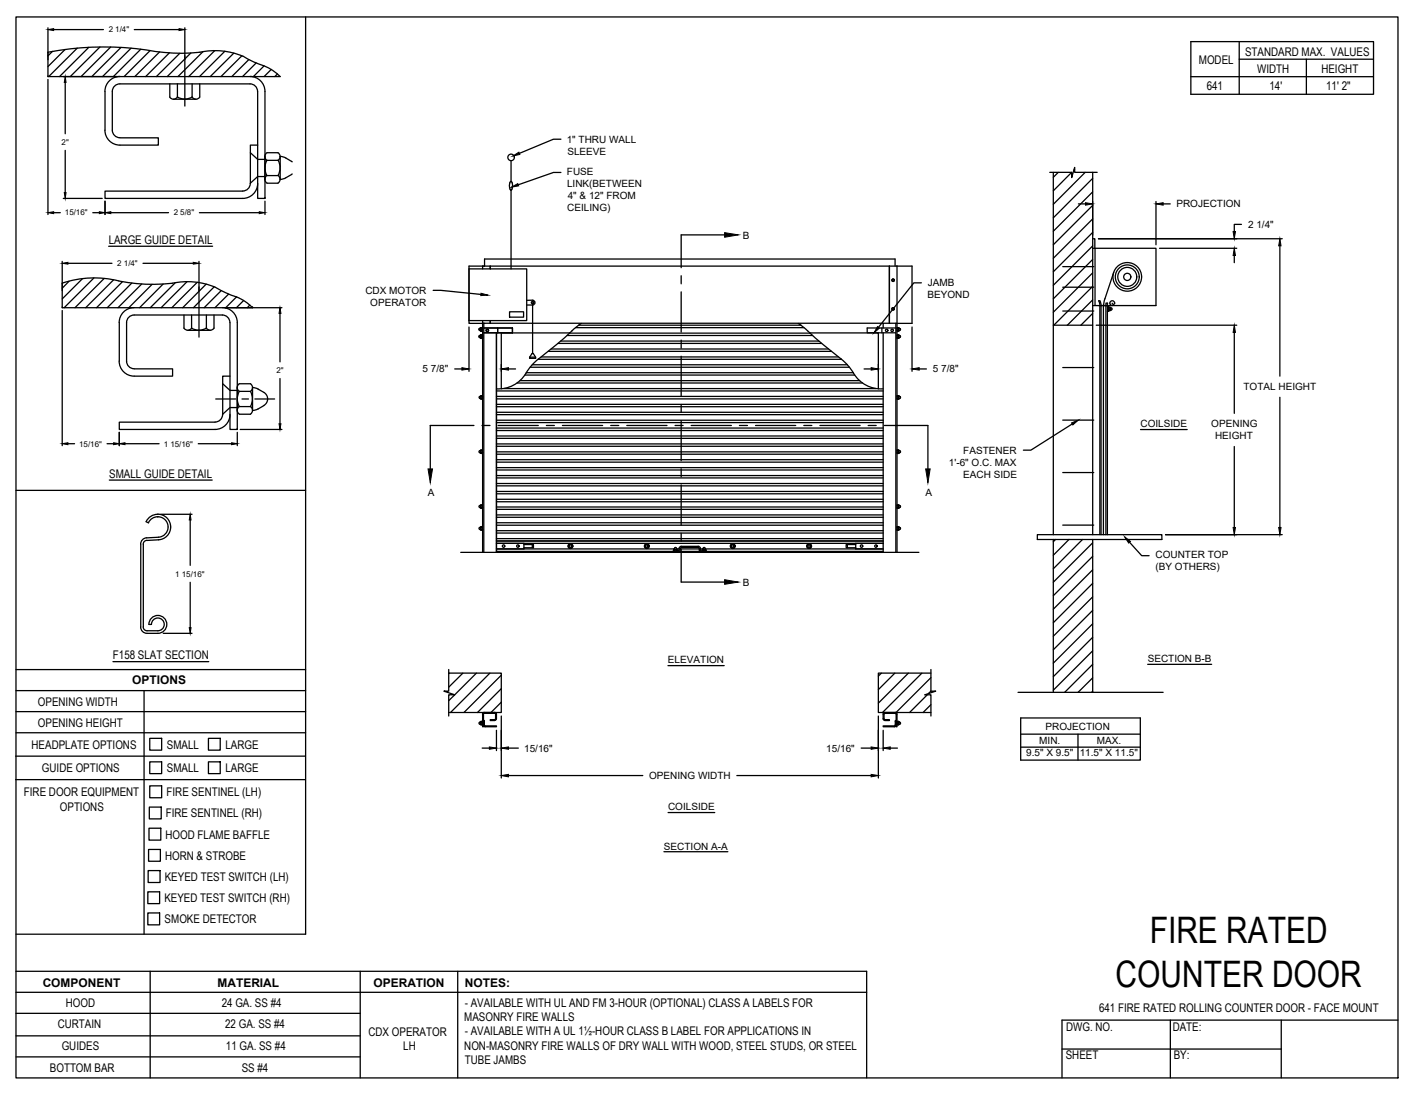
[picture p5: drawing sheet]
<svg xmlns="http://www.w3.org/2000/svg" width="279mm" height="216mm" viewBox="0 0 279 216" stroke-linecap="round" stroke-linejoin="round" font-family="sans-serif">
<!-- layer: ANNOTATIONS -->
<g fill="none" stroke="#000" stroke-width=".25">
<path d="M9.5 5.5v6.3M9.5 15.7v26.6M10.6 5.8h9.8M12.5 15.1h10.6M12.9 16.3v10.1M26.5 5.8h8.8M36.5 5.5v6.3M12.5 39.2h7.7M12.9 29.7v8.3M20.7 39.7v2.6M52.3 39.7v2.6M110.7 27.5h-1.5l-6.7 2.8"/>
<path d="M110.7 34h-1.5l-6.9 2.5M215.6 39.8v6.6M228.1 39.8v8.5M10.6 42h1.3M12.3 51.6v5.8M13.4 52h8.7M18.3 42h1.3M21.9 42h11.4M28.2 52h9.9M39.3 51.6v5.8M39.3 42h11.9M85.5 57.3h1.5l7.9 .8"/>
<path d="M181.8 55.8h-1.5l-7 8.8M212.8 40.2h1.4M216.7 47.1h36.3M228.8 49h15.2M229.5 40.2h1.4M243.5 50.4v1.4M245 44.3h-1.5v1.4M252.5 48.5v25.7M12.3 61.3v26.6M44.5 60.7h11.1M55.2 61.8v9.6M55.2 74.7v8.9"/>
<path d="M89.7 72.8h1.4M92.5 64.5v8.8M98.9 71.9v1.4M100.3 72.8h1.4M170.5 72.8h1.4M173.3 71.9v1.4M180 64.5v8.8M181.4 72.8h1.4M216.3 64.2h27.7M243.5 65.6v16M252.5 78.4v25.7M13.4 87.6h1.3"/>
<path d="M21.1 87.6h1.3M23.5 85.3v2.6M24.7 87.6h6.7M39.1 87.6h6.6M46.8 85.3v2.6M47.4 84.8h8.2M211.6 83.7l-8.2 5.1h-1.5M225 84.8h9.3M243.5 88.1v16M31.7 101.5h6.2M37.5 102.6v9M37.5 114.9v9"/>
<path d="M222.9 107l2.4 2.7h1.4M230 105.5h23M32.2 125h5.7M131.8 131.4h11.1M226.5 131.1h12.6M95.1 147.6h1.5M98 144.1v4M98.9 141.3v12.2M100.3 147.6h2M100.3 153.1h26.5M145.4 153.1h26.5M169.9 147.6h2"/>
<path d="M173.3 141.3v12.2M174.3 144.1v4M175.7 147.6h1.4M201.4 141.7h23.6v8.3h-23.6zM201.4 144.9h23.6M201.4 147.4h23.6M212.7 144.9v5.1M131 168.1h12.6M131.8 160.4h9.2"/>
</g>
<g fill="#000" stroke="#000" stroke-width=".2">
<path d="M9.5 5.8l1.1-.1v.3zM12.9 15.1l.1 1.2h-.3zM35.3 5.7l1.2 .1-1.2 .2zM12.7 38h.3l-.1 1.2zM100.9 36.9l1.3-.7 .1 .5zM101.2 30.8l1.2-.8 .2 .5zM9.5 42l1.1-.2v.4zM12.3 52l1.1-.2v.3zM19.6 41.8l1.1 .2-1.1 .2zM20.7 42l1.2-.2v.4zM38.1 51.8l1.2 .2-1.2 .1zM51.2 41.8l1.1 .2-1.1 .2z"/>
<path d="M94.9 57.9l1.4 .4h-1.4zM214.2 40l1.4 .2-1.4 .3zM228.1 40.2l1.4-.2v.5zM243.5 49l.3 1.4h-.5zM243.3 45.7h.5l-.3 1.4zM252.5 47.1l.3 1.4h-.5zM55.2 60.7l.2 1.1h-.3zM91.1 72.6l1.4 .2-1.4 .2zM98.9 72.8l1.4-.2v.4zM171.9 72.6l1.4 .2-1.4 .2zM173.1 64.5l.4 .2-1.1 1zM180 72.8l1.4-.2v.4z"/>
<path d="M243.5 64.2l.3 1.4h-.5zM12.3 87.6l1.1-.2v.4zM22.4 87.4l1.1 .2-1.1 .2zM23.5 87.6l1.2-.2v.4zM45.7 87.4l1.1 .2-1.1 .2zM55.1 83.6h.3l-.2 1.2zM211.4 83.5l1.4-.6-1.1 1zM37.5 101.5l.2 1.1h-.4zM221.9 106l1.2 .8-.4 .4zM243.3 104.1h.5l-.3 1.4zM252.3 104.1h.5l-.3 1.4zM37.3 123.9h.4l-.2 1.1z"/>
<path d="M96.6 147.4l1.4 .2-1.4 .3zM98.9 147.6l1.4-.2v.5zM98.9 153.1l1.4-.3v.5zM171.9 147.4l1.4 .2-1.4 .3zM171.9 152.8l1.4 .3-1.4 .2zM174.3 147.6l1.4-.2v.5z"/>
</g>
<!-- layer: CDX OPERATOR LH -->
<g fill="none" stroke="#000" stroke-width=".25">
<path d="M100.6 37.3a.23 .23 0 0 0 .2 .2 .23 .23 0 0 0 .3-.2M100.6 36l-.1 .7 .1 .6M100.8 35.8l-.2 .2M100.8 35.8l.3 .2M100.8 31.7v4.1M100.8 37.5v15.6M101 36l.1 .3M101.1 37l-.1 .3M101.1 36.3v.7M207.1 34h4.4v1.1l.5-2.1v1h4.5M207.8 34v71.5M208.8 34l-1 1"/>
<path d="M211.5 34l-3.7 3.7M212 33.4l-.1 .2M214.1 34l-6.3 6.3M215.6 34v71.5M215.6 35.2l-7.8 7.8M215.6 37.9l-7.8 7.7M92.5 53.1h11.4v10.2h-11.4zM95.2 52.5v.6M95.6 52.5v-1.4h81v1.4M96.7 52.5v.6M103.9 59.3l1.2-.1a.48 .48 0 0 1 .5 .5 .48 .48 0 0 1-.5 .5h-1.2M105.1 59.7v10.1"/>
<path d="M175.5 52.5v11.3M177 52.5v56.5M209.7 56.7h6.1M209.7 52.6h6.1M215.6 49h12.5v11.3h-12.5M215.6 47.1h.4v1.9M215.6 40.5l-7.8 7.8M215.6 43.2l-7.8 7.8M215.6 45.9l-7.8 7.7M215.6 48.5l-7.8 7.8M215.6 51.2l-7.8 7.8M215.6 53.8l-7.8 7.8"/>
<path d="M215.6 56.5l-7.7 7.7M215.6 59.2l-5 5M216.1 49v11.3M216.8 59.4l.2 .9v45.2M216.8 59.4h.2M217 59.4l.3 .9M218.2 59.8h.3v.5M218.3 59.8l-.1 45.7M219.5 59.8l.2 .3 .2-.1a.47 .47 0 0 0-.4-.6 .47 .47 0 0 0-.5 .4 .47 .47 0 0 0 .5 .5M219.8 53.8l-1.8 5.2-.3 1.4v45.1M94.6 64.8l-.1 .3 .3 .2M94.6 78.3v.2l.2 .2"/>
<path d="M94.7 66.2l.2-.1v.6l-.2-.1M94.7 65.2l.2 .1M94.7 66.2l-.2 .2 .3 .3M94.7 64.8l-.1 .1M94.8 78.6l.1 .1M94.9 64.7l-.2 .1M94.9 64.7v.6M94.9 78.1l-.3 .2M94.9 78.2v.5M94.9 64.8v.5l.3 .1M94.9 66.2v.4M94.9 66.6v.2h.3"/>
<path d="M94.9 78.1v.1l.3 .1M94.9 66.3h.3M94.9 66.6h.3M94.9 64.8h.3M94.9 65.2h.3M94.9 78.6h.3M94.9 78.2v.6M95 78.1h.2v.1M95.2 64.7v.7M95.2 66.1v.7M95.2 78.2v.5l-.3 .1M95.2 64.7h-.3v.1"/>
<path d="M95.2 66.1h-.3v.1M95.2 63.3v45.7M95.2 63.8h81.8M95.4 63.8h-2.9v-11.3h87.5v11.3h-2.9M95.5 63.8v45.2M95.5 64.7h5.6v1h-5.6M95.6 63.8h.1M96.7 63.3v.5M98 78.7h76.3M98 78.2h76.3M98 79.8h76.3M98 77.2h76.3"/>
<path d="M98 65.7v43.3M98.2 64.7v1M99.4 76.7h73.4M100.5 61.5h2.8v1.1h-2.8zM102 75.6h68.2M102.6 75.1h67M103.6 74h65.1M103.9 73.6h64.5M104.5 70.5h1.2v.2h-1.2zM104.5 70.5l.5-.7h.2l.5 .7M104.6 72.5h63M105 72h62.2"/>
<path d="M106.2 70.9h59.8M106.2 70.8l-1.7 1.8a7.3 7.3 0 0 1-5 4l-1.5 .1M106.8 70.4h58.6M108.2 69.3h55.9M108.8 68.9h54.7M110.1 67.8h52M110.6 67.3h51M111.9 66.2h48.4M112.4 65.7h47.4M112.4 65.7h-13.5v11M113.6 64.7h45M114.2 64.2h43.9"/>
<path d="M114.7 63.8l-1.5 1.2a63.2 63.2 0 0 1-7 5.9M157.5 63.8l1.5 1.2a68.7 68.7 0 0 0 7 5.9M159.8 65.7h13.5v11.1M166 70.8l1.7 1.8a7.3 7.3 0 0 0 5 4l1.5 .1M174 64.7v1M174.3 63.8v.9M174.3 65.7v43.3M176.8 64.7h-5.7v1h5.7M176.8 63.8v45.2M177 66.6v.2h.3v-.2M177 66.2v-.1h.3v.1M177 64.8v-.1h.3v.1"/>
<path d="M177 78.2v-.1h.3v.1M177 66.3h.3M177 66.6h.3M177 64.8h.3M177 65.2h.3M177 66.2v.4M177 64.8v.6l.3-.1v-.5M177 78.2l.1 .6 .2-.1v-.5M177.1 78.3h.2M177.1 78.6h.2M177.3 66.2v.4M177.3 64.7l.3 .2"/>
<path d="M177.3 78.1l.3 .2M177.4 64.7v.6M177.4 78.2v.5M177.5 65.2l-.2 .1M177.5 78.6l-.2 .1M177.6 66.3v.3M177.6 64.8v.3M177.6 78.3v.3M177.6 66.3l-.2-.1-.1 .5 .2-.1M177.6 66.6l-.1 .1M177.6 65.2l-.1 .1M177.6 78.6l-.1 .1"/>
<path d="M207.8 64.2h7.8M209.7 72.5h6.1M209.7 61.4h6.1M215.6 61.8l-2.3 2.4M217.3 60.3h1.2v45.2M217.3 60.3v45.2M218.5 60.5h.2v.9h-.2M218.8 60.8v.4l.2-.1v-.3M218.8 61.1v.2h.2v-.2M218.8 60.8v-.2h.2v.2M218.8 60.8h.2M219.2 61.2h-.1"/>
<path d="M219.2 61.2l.2-.3-.3-.2v.6M94.6 99.8l-.1 .2 .3 .2M94.7 88.9h.2v.5M94.7 99.7h.2v.5h-.2M94.7 89.4h.2M94.7 88.9l-.2 .2 .3 .3M94.7 99.7l-.1 .1M94.9 89v.3M94.9 99.8v.3M94.9 89.3v.2h.3M94.9 99.6v.2M94.9 99.6h.3"/>
<path d="M94.9 99.8h.3M94.9 89.3h.3M95.2 89v.3M95.2 88.8v.1M95.2 99.6v.7M95.2 89.3v.2M95.2 88.8l-.3 .1 .3 .1M98 92.8h76.3M98 92.3h76.3M98 95.9h76.3M98 95.4h76.3M98 93.9h76.3"/>
<path d="M98 94.3h76.3M98 99h76.3M98 98.5h76.3M98 97h76.3M98 97.5h76.3M98 89.6h76.3M98 89.2h76.3M98 90.7h76.3M98 91.2h76.3M98 86.5h76.3M98 86h76.3M98 87.6h76.3"/>
<path d="M98 88.1h76.3M98 83.4h76.3M98 82.9h76.3M98 84.5h76.3M98 85h76.3M98 81.8h76.3M98 81.4h76.3M98 80.3h76.3M177 89.3v.2h.3v-.2M177 99.8h.3M177 88.8h.3v.1h-.3zM177 99.8v.3"/>
<path d="M177 89v.3h.3M177.3 99.6v.2M177.3 99.8v.3M177.3 89v.3M177.3 99.6h-.3v.2M177.5 89.4h-.2M177.5 88.9h-.2l.1 .5M177.5 88.9l.1 .1M177.6 99.8v.3M177.6 89v.3M177.6 99.8l-.2-.1-.1 .5h.2M177.6 89.3l-.1 .1"/>
<path d="M209.7 82.9h6.1M209.7 93.3h6.1M90.9 109h90.4M94.7 104h.2v.6M94.7 104.5h.2M94.7 104.1l-.2 .2 .3 .2M94.9 100.2v.1h.3M94.9 104.1h.3M94.9 100.2h.3M95.2 103.9v.6M95.2 104.5v.1M95.2 103.9l-.3 .1v.5"/>
<path d="M95.2 104.5l-.3 .1h.3M98 103.7h76.3M98 103.2h76.3M98 102.1h76.3M98 101.6h76.3M98 100.1h76.3M98 100.5h76.3M98 108.8h76.3M98 107.2h76.3M98 108.3h35M98 106.8h76.3M98 105.2h76.3"/>
<path d="M98 104.7h76.3M98 106.3h76.3M103.4 107.5h1.9v.6h-1.9M103.4 107.2v1.1M105 107.5v.6M112.3 107.4h.5l.2 .4-.2 .4h-.5l-.2-.4zM127.4 107.4h.5l.2 .4-.2 .4h-.5l-.2-.4zM132.9 108.7h.2M132.9 108.5v.2M133.1 108.7h.4M133.1 108.5v.2M133.5 108.5v.2"/>
<path d="M133.5 108.4l-.2-.4-.3 .4h.6M133.5 108.3h.5M133.6 108.4l-.7 .1M133.6 108.5v.2h-.2M134.2 108.3h3.8M134.5 107.8a.7 .7 0 0 0-.6 .9l-1.1 .1v.2M134.5 108l-.3 .3a.54 .54 0 0 1-.5 .7M134.5 108.1h3.3M134.5 107.8h3.3M137.7 107.8a.7 .7 0 0 1 .6 .9l1.1 .1v.2M137.7 108l.3 .3a.54 .54 0 0 0 .5 .7M138.2 108.3h.5"/>
<path d="M138.6 108.7h.1M138.7 108.4l-.1 .1v.2M138.8 108.4h.5M138.8 108.5v.2h.3M138.8 108.1h.3M138.8 108.1l-.1 .3h.5l-.1-.3M139.1 108.7h.2M139.1 108.5v.2M139.2 108.3h35.1M139.3 108.5v.2M144.4 107.4h.4l.3 .4-.3 .4h-.4l-.3-.4zM159.4 107.4h.5l.2 .4-.2 .4h-.5l-.2-.4z"/>
<path d="M167.2 107.5v.6M168.8 107.5h-1.8v.6h1.8M168.8 107.2v1.1M177 104.5l.3 .1h-.3zM177 100.1v.2h.3v-.1M177 104.1h.3M177 100.2h.3M177 104.5v-.5l.3-.1v.6M177.5 104.5h-.2M177.6 104.1v.3M177.6 104.1l-.3-.1 .1 .6M177.6 104.4l-.1 .1"/>
<path d="M177.6 100.1l-.1 .1M204.7 105.5h24.6v1h-24.6zM207.8 106.5v30.1M208.3 106.5l-.5 .4M209.7 103.6h6.1M210.9 106.5l-3.1 3.1M213.6 106.5l-5.8 5.7M215.6 106.5v30.1M215.6 107.1l-7.8 7.8M215.6 109.8l-7.8 7.8M215.6 112.5l-7.8 7.7M215.6 115.1l-7.8 7.8"/>
<path d="M215.6 117.8l-7.8 7.8M87.8 136.4l-.1 .1M88.5 132.8h10.4v7.8h-10.4M88.5 132.1v4.3h-.9l2.1 .7h-1.2v4.2M88.7 132.8l-.2 .1M91.3 132.8l-2.8 2.8M94 132.8l-5.5 5.5M96.7 132.8l-7.8 7.8M98.9 133.2l-7.4 7.4M98.9 135.9l-4.7 4.7M98.9 138.6l-2 2M173.9 132.8l-.6 .6"/>
<path d="M176.6 132.8l-3.3 3.3M179.2 132.8l-5.9 6M181.9 132.8l-7.8 7.8M183 137.1l-3.5 3.5M183.7 132.8h-10.4v7.8h10.4M183.7 136.4h.9l-2.1 .7h1.2v4.2M183.7 132.1v4.3M183.7 133.7l-6.9 6.9M183.7 136.4l-.5 .5M183.7 139.1l-1.6 1.5M200.9 136.6h28.6M215.6 120.5l-7.8 7.7"/>
<path d="M215.6 123.1l-7.8 7.8M215.6 125.8l-7.8 7.7M215.6 128.4l-7.8 7.8M215.6 131.1l-5.5 5.5M215.6 133.8l-2.9 2.8M215.6 136.4l-.2 .2M94.7 142.5h.2v.5h-.2M94.7 142.5l-.2 .2 .3 .3M94.9 142.5v.4M94.9 142.9v.2h.3M94.9 142.9h.5l.3 .4h2.3v.1h-2.3l-.3-.3M95.2 142.5v.4"/>
<path d="M95.2 142.4v.1M95.2 142.9v.2M95.2 142.4h-.3v.1h.5l.2-.1M95.2 142.5v.5M95.4 143.1v-.9h.2v.9M95.4 140.9v2.5h-.2v-2.5l.2-.3h2.4l.2 .3v.9l-.4 .4M95.6 140.8l-.2 .1M95.6 140.8h2M97.6 140.8l.2 .1-.1 1.1h-1v.2h.9M174.2 141.8l.4 .4M174.3 140.9v.9M174.6 140.8l-.2 .1v.9l.2 .2"/>
<path d="M174.6 140.6l-.4 .3M174.6 140.6h2l.3 .2 .1 2.6h-.2v-2.5l-.2-.1M174.6 142h.9v.2h-.9M174.6 140.8h2.1M176.7 142.4l.1 .1h.5v-.1h-.3v.1M176.7 143.1v-.9h.1v.9M177 142.9l-.5 .4h-2.2v.1h2.2l.3-.3M177 142.5v.5M177 142.9v.2h.3v-.2M177 142.5v.4h.3M177.3 142.5v.4M177.5 142.5h-.1l-.1 .5h.2"/>
<path d="M177.5 142.5l.1 .1M177.6 142.6v.3M177.6 142.9l-.1 .1"/>
<circle cx="100.8" cy="31.1" r=".65"/>
<circle cx="105.1" cy="59.7" r=".24"/>
<circle cx="176.2" cy="55.3" r=".24"/>
<circle cx="222.4" cy="54.6" r="2.83"/>
<circle cx="222.4" cy="54.6" r="1.87"/>
<circle cx="222.4" cy="54.6" r="2.36"/>
<circle cx="222.4" cy="54.6" r=".71"/>
<circle cx="96.1" cy="65.2" r=".24"/>
<circle cx="175" cy="65.2" r=".24"/>
<circle cx="176" cy="65.2" r=".24"/>
<circle cx="176.2" cy="60.9" r=".24"/>
<circle cx="99.4" cy="107.8" r=".24"/>
<circle cx="102.2" cy="107.8" r=".24"/>
<circle cx="112.6" cy="107.8" r=".48"/>
<circle cx="112.6" cy="107.8" r=".24"/>
<circle cx="127.6" cy="107.8" r=".48"/>
<circle cx="127.6" cy="107.8" r=".24"/>
<circle cx="144.6" cy="107.8" r=".48"/>
<circle cx="144.6" cy="107.8" r=".24"/>
<circle cx="159.6" cy="107.8" r=".48"/>
<circle cx="159.6" cy="107.8" r=".24"/>
<circle cx="170" cy="107.8" r=".24"/>
<circle cx="172.8" cy="107.8" r=".24"/>
</g>
<path d="M218.7 61.4h.1" fill="none" stroke="#000" stroke-width=".2"/>
<!-- layer: SECTION CUTS -->
<g fill="none" stroke="#000" stroke-width=".25">
<path d="M134.4 54.4v1.6M134.4 57.6v7.9M143 46.4h-8.6v6.4M134.4 67.1v1.6M134.4 70.3v7.9M134.4 79.8v1.6M93.5 84h-8.6v8.5M95.1 84h1.6M98.3 84h7.9M107.8 84h1.6M111 84h7.9M120.5 84h1.6"/>
<path d="M123.7 84h7.9M133.2 84h1.6M134.4 83v7.9M134.4 92.5v1.6M134.4 95.7v7.9M136.4 84h7.9M145.9 84h1.6M149.1 84h7.9M158.6 84h1.6M161.8 84h7.9M171.3 84h1.6M174.5 84h8.6v8.5"/>
<path d="M134.4 105.2v1.6M134.4 108.4v6.5h8.6"/>
</g>
<path d="M143 45.9l2.7 .5-2.7 .4zM84.5 92.5h.8l-.4 2.8zM182.6 92.5h.9l-.4 2.8zM143 114.4l2.7 .5-2.7 .4z" fill="#000" stroke="#000" stroke-width=".2"/>
<!-- layer: DETAILS -->
<g fill="none" stroke="#000" stroke-width=".25">
<path d="M10.4 10.1l-.9 .9M12.8 9.8l-3.3 3.3M15.2 9.5l-5.6 5.6M17.5 9.3l-5.8 5.8M19.7 9.3l-5.8 5.8M21.8 9.3l-5.8 5.8M23.7 15.1a2.92 2.92 0 0 0-3 3v7.6a2.95 2.95 0 0 0 3 2.9h7.5v-1.4h-7.5a1.49 1.49 0 0 1-1.5-1.5v-7.7a1.49 1.49 0 0 1 1.5-1.4h25.6a1.49 1.49 0 0 1 1.5 1.4M23.9 9.4l-5.8 5.7M25.9 9.5l-5.7 5.6M27.8 9.7l-5.4 5.4M29.6 10l-5.1 5.1M31.5 10.3l-4.9 4.8"/>
<path d="M33.4 10.4l-4.7 4.7M33.5 16.6v2.6a.88 .88 0 0 0 1.5 0M34.2 19.6h4.5M35 16.6v2.5a2.7 2.7 0 0 0 2.9 0v-2.5M35.5 10.5l-4.6 4.6M36.5 11v9.9M37.7 10.5l-4.7 4.6M39.4 16.6v2.6a.88 .88 0 0 1-1.5 0M39.5 10.3a35.7 35.7 0 0 1-10.6-.4 59.5 59.5 0 0 0-19.4 .4v4.8h45.8a9.6 9.6 0 0 0-4.2-2.5l-1.1-.4a14.1 14.1 0 0 0-10.6-1.9M40 10.2l-4.9 4.9M42.4 10l-5.2 5.1M44.4 10.1l-5 5"/>
<path d="M46.1 10.5l-4.6 4.6M47.7 11l-4.1 4.1M49.1 11.7l-3.4 3.4M49.3 15.1a2.95 2.95 0 0 1 3 2.9v21.2h-1.5v-21.1M50.5 12.4l-2.6 2.7M52.1 13l-2.1 2.1M53.5 13.7l-1.4 1.4M54.7 14.6l-.5 .5M49.4 30.1l1.4 1.4h1.5M50.8 36.2a2.95 2.95 0 0 1-2.9 3h-27.2v-1.5h27.2M50.8 28.6h-1.4v7.6a1.54 1.54 0 0 1-1.5 1.5M52.3 34.8h-1.5l-1.4 1.4"/>
<path d="M52.3 30.8v4.7M52.7 34.6a.9 .9 0 0 0 0 1.6h2.1a.9 .9 0 0 0 .1-1.6 3.1 3.1 0 0 0 0-3h-2.2l-.4 .9v.9l.4 1.2h2.2M52.7 31.6a.9 .9 0 0 1 0-1.5h2.1a.89 .89 0 0 1 .1 1.5M55.3 30.9l.8 .1 1.6 .9M55.3 30.9v4.5M56.4 35.1l-1.1 .3M57.7 34.3l-1.3 .8M13.6 55.5l-1.3 1.4M16.3 55l-4 4M18.5 54.9l-5.8 5.8M20.6 54.9l-5.8 5.8M22.4 55.2l-5.5 5.5"/>
<path d="M24.2 55.6l-5.1 5.1M26 55.9l-4.8 4.8M28 56l-4.7 4.7M30 56.1l-4.6 4.6M32.2 56l-4.7 4.7M34.6 55.8l-4.9 4.9M36.9 55.6l-5.1 5.1M38.9 55.7l-5 5M39.3 56.6v9.9M40.7 56.1l-4.7 4.6M42.3 56.6l-4.1 4.1M42.5 56.7a14.2 14.2 0 0 0-8.5-.8 36.3 36.3 0 0 1-12.6-.9 19.8 19.8 0 0 0-9.1 .9v4.8h37.5"/>
<path d="M42.5 56.7l2.1 1.1 2.1 .8M43.6 57.4l-3.3 3.3M45.1 58l-2.7 2.7M48.1 59.3l-1.4 1.4M23.5 63.7v7.6a2.95 2.95 0 0 0 3 2.9h7.6v-1.4h-7.6M25 63.7v7.6a1.49 1.49 0 0 0 1.5 1.5M26.5 60.7a2.95 2.95 0 0 0-3 3M36.3 62.2v2.5a.88 .88 0 0 0 1.5 0M37.1 65.2h4.4M37.8 64.7a2.7 2.7 0 0 0 2.9 0M37.8 62.2v2.5M40.7 62.2v2.5a.88 .88 0 0 0 1.5 0v-2.5"/>
<path d="M42.6 78.7h3.9M43.9 60.7a2.95 2.95 0 0 1 2.9 3M43.9 62.2a1.49 1.49 0 0 1 1.5 1.5M43.9 62.2h-17.4a1.49 1.49 0 0 0-1.5 1.5M43.9 75.7l1.5 1.3h1.4M45.4 63.7v21.1h1.4v-21.1M45.4 74.2h-1.5v7.6M46.8 76.4v4.7M47.2 77.2a.9 .9 0 0 1 0-1.5h2.2a.89 .89 0 0 1 0 1.5M47.2 77.2a3 3 0 0 0 0 3 .89 .89 0 0 0 0 1.5h2.2a.91 .91 0 0 0 0-1.5M47.2 77.2h2.2M47.8 78.7h1.2"/>
<path d="M49.3 60.2l-.5 .5M49.4 77.2a3.1 3.1 0 0 1 0 3M49.8 60.7l-1.4-1.2-1.7-.9-2.2 2.1M49.8 60.7h.1M50.3 78.7h3.9M50.9 76.8a2.28 2.28 0 0 1 1.9 1.9 1.49 1.49 0 0 1-.7 1.3l-1.2 .7M50.9 76.8l-1.1-.3v4.5l1.1-.3M43.9 81.8a1.49 1.49 0 0 1-1.5 1.5M45.4 81.8a2.95 2.95 0 0 1-3 3h-18.9v-1.5h18.9M46.8 80.4h-1.4l-1.5 1.3M47.2 80.2h2.2M28.9 103l.4 .2a2.02 2.02 0 0 1 3.5-.3 2.02 2.02 0 0 1-1.5 3.1l-2.3 .2"/>
<path d="M28.9 106.1a1.23 1.23 0 0 0-1.1 1.3l-.1 16.3a1.26 1.26 0 0 0 1.3 1.3h2.2M31.1 101.5a2.53 2.53 0 0 0-2.3 1.5M31.1 101.5h.1M31.1 102h.1M31.1 101.5a2.53 2.53 0 0 1 2.6 2.4 2.53 2.53 0 0 1-2.4 2.6l-2.3 .1a.75 .75 0 0 0-.7 .8v16.3a.72 .72 0 0 0 .7 .8h2.2M31.1 124.5a1.26 1.26 0 0 0 1.3-1.3 1.26 1.26 0 0 0-1.3-1.2 1.26 1.26 0 0 0-1.2 1.2h-.5a1.77 1.77 0 0 1 1.7-1.7 1.77 1.77 0 0 1 1.8 1.7 1.77 1.77 0 0 1-1.8 1.8"/>
</g>
<path d="M9.5 15.1h.1M52.3 39.2h.1M12.3 60.7h.1M46.8 84.8h.1" fill="none" stroke="#000" stroke-width=".2"/>
<!-- layer: TITLE BLOCK -->
<g fill="none" stroke="#000" stroke-width=".25">
<path d="M3.2 3.3h272.6v209.4h-272.6zM60.3 3.3v181.1h-57.1M235 8.2h36v10.4h-36zM235 15.1h36M244.5 11.7h26.5M244.5 8.2v10.4M21.4 48.6h20.6M3.2 96.8h57.1M21.6 94.7h20.3M3.2 136.3h57.1M3.2 132.1h57.1M22.3 130.6h18.9"/>
<path d="M28.4 136.3v48.1M3.1 149.2h57.1M3.1 153.9h57.1M3.2 140.4h57.1M3.2 144.6h57.1M29.5 159.3h2.3v2.3h-2.3zM29.5 145.7h2.4v2.3h-2.4zM29.5 155.1h2.4v2.3h-2.4zM29.5 150.3h2.4v2.4h-2.4zM41.1 145.7h2.4v2.3h-2.4zM41.1 150.3h2.4v2.4h-2.4zM29.2 176h2.3v2.3h-2.3z"/>
<path d="M29.2 171.8h2.4v2.4h-2.4zM29.3 167.6h2.3v2.4h-2.3zM29.4 163.4h2.3v2.4h-2.3zM3.2 200h67.9M3.2 195.8h167.8M3.2 191.7h167.8v21M29.2 180.2h2.3v2.3h-2.3zM29.6 191.7v21M71.1 191.7v21M90.3 191.7v21M3.2 208.6h67.9M3.2 204.4h67.9"/>
<path d="M209.6 207h43.2M230.9 201.3v11.4M252.8 201.3v11.4M275.8 201.3h-66.2v11.4"/>
</g>
<!-- layer: 0 -->
<path d="M257.8 11.7v6.9" fill="none" stroke="#000" stroke-width=".25"/>
<g font-size="7.2">
<text x="226.9" y="186.2">FIRE RATED</text>
<text x="220.1" y="194.8">COUNTER DOOR</text>
</g>
<g font-size="2.4">
<text x="245.7" y="11.1">STANDARD MAX. VALUES</text>
<text x="236.6" y="12.7">MODEL</text>
<text x="238.1" y="17.8">641</text>
<text x="248.1" y="14.4">WIDTH</text>
<text x="250.5" y="17.8">14'</text>
<text x="260.7" y="14.4">HEIGHT</text>
<text x="261.7" y="17.8">11' 2&quot;</text>
<text x="21.4" y="48.1">LARGE GUIDE DETAIL</text>
<text x="21.6" y="94.3">SMALL GUIDE DETAIL</text>
<text x="22.3" y="130.1">F158 SLAT SECTION</text>
<text x="26.1" y="135">OPTIONS</text>
<text x="7.5" y="139.3">OPENING WIDTH</text>
<text x="7.5" y="143.4">OPENING HEIGHT</text>
<text x="6.2" y="147.7">HEADPLATE OPTIONS</text>
<text x="32.9" y="147.8">SMALL</text>
<text x="44.5" y="147.8">LARGE</text>
<text x="8.3" y="152.4">GUIDE OPTIONS</text>
<text x="32.9" y="152.4">SMALL</text>
<text x="44.5" y="152.4">LARGE</text>
<text x="4.7" y="157.1">FIRE DOOR EQUIPMENT</text>
<text x="11.8" y="160">OPTIONS</text>
<text x="32.7" y="161.3">FIRE SENTINEL (RH)</text>
<text x="32.9" y="157.2">FIRE SENTINEL (LH)</text>
<text x="32.7" y="165.5">HOOD FLAME BAFFLE</text>
<text x="32.5" y="173.9">KEYED TEST SWITCH (LH)</text>
<text x="32.6" y="169.7">HORN &amp; STROBE</text>
<text x="32.4" y="178">KEYED TEST SWITCH (RH)</text>
<text x="32.5" y="182.2">SMOKE DETECTOR</text>
<text x="8.4" y="194.7">COMPONENT</text>
<text x="42.9" y="194.7">MATERIAL</text>
<text x="73.7" y="194.7">OPERATION</text>
<text x="91.7" y="194.7">NOTES:</text>
<text x="11.4" y="202.8">CURTAIN</text>
<text x="13" y="198.8">HOOD</text>
<text x="43.8" y="198.6">24 GA. SS #4</text>
<text x="44.4" y="202.9">22 GA. SS #4</text>
<text x="91.6" y="201.5">MASONRY FIRE WALLS</text>
<text x="91.7" y="198.6">- AVAILABLE WITH UL AND FM 3-HOUR (OPTIONAL) CLASS A LABELS FOR</text>
<text x="210.4" y="203.6">DWG. NO.</text>
<text x="216.9" y="199.8">641 FIRE RATED ROLLING COUNTER DOOR - FACE MOUNT</text>
<text x="231.4" y="203.4">DATE:</text>
<text x="12.2" y="207.3">GUIDES</text>
<text x="44.6" y="207.2">11 GA. SS #4</text>
<text x="72.7" y="204.5">CDX OPERATOR</text>
<text x="79.6" y="207.3">LH</text>
<text x="91.6" y="207.2">NON-MASONRY FIRE WALLS OF DRY WALL WITH WOOD, STEEL STUDS, OR STEEL</text>
<text x="91.7" y="204.3">- AVAILABLE WITH A UL 1½-HOUR CLASS B LABEL FOR APPLICATIONS IN</text>
<text x="210.3" y="209.1">SHEET</text>
<text x="231.6" y="209">BY:</text>
<text x="9.8" y="211.5">BOTTOM BAR</text>
<text x="47.7" y="211.6">SS #4</text>
<text x="91.7" y="210">TUBE JAMBS</text>
</g>
<g font-size="2">
<text x="111.8" y="28.2">1&quot; THRU WALL</text>
<text x="111.9" y="34.6">FUSE</text>
<text x="112" y="30.5">SLEEVE</text>
<text x="111.9" y="36.9">LINK(BETWEEN</text>
<text x="111.9" y="41.7">CEILING)</text>
<text x="112" y="39.3">4&quot; &amp; 12&quot; FROM</text>
<text x="232.1" y="40.9">PROJECTION</text>
<text x="146.6" y="47.1">B</text>
<text x="246.3" y="45">2 1/4&quot;</text>
<text x="72.1" y="58">CDX MOTOR</text>
<text x="183" y="58.9">BEYOND</text>
<text x="183.1" y="56.5">JAMB</text>
<text x="73.1" y="60.4">OPERATOR</text>
<text x="83.4" y="73.5">5 7/8&quot;</text>
<text x="184.1" y="73.5">5 7/8&quot;</text>
<text x="245.4" y="77">TOTAL HEIGHT</text>
<text x="190.1" y="89.6">FASTENER</text>
<text x="225" y="84.3">COILSIDE</text>
<text x="239" y="84.3">OPENING</text>
<text x="239.8" y="86.7">HEIGHT</text>
<text x="187.2" y="91.9">1'-6&quot; O.C. MAX</text>
<text x="190.1" y="94.3">EACH SIDE</text>
<text x="84.4" y="97.9">A</text>
<text x="182.6" y="97.9">A</text>
<text x="228" y="112.6">(BY OTHERS)</text>
<text x="228" y="110.2">COUNTER TOP</text>
<text x="146.6" y="115.6">B</text>
<text x="131.8" y="130.9">ELEVATION</text>
<text x="226.5" y="130.7">SECTION B-B</text>
<text x="103.4" y="148.3">15/16&quot;</text>
<text x="163" y="148.3">15/16&quot;</text>
<text x="202.5" y="149.2">9.5&quot; X 9.5&quot;</text>
<text x="205.1" y="146.9">MIN.</text>
<text x="206.3" y="144">PROJECTION</text>
<text x="213" y="149.2">11.5&quot; X 11.5&quot;</text>
<text x="216.5" y="146.9">MAX.</text>
<text x="128.1" y="153.8">OPENING WIDTH</text>
<text x="131.8" y="159.9">COILSIDE</text>
<text x="131" y="167.7">SECTION A-A</text>
</g>
<g font-size="1.6">
<text x="21.4" y="6.4">2 1/4&quot;</text>
<text x="12.1" y="28.6">2&quot;</text>
<text x="12.8" y="42.5">15/16&quot;</text>
<text x="34.3" y="42.5">2 5/8&quot;</text>
<text x="23.1" y="52.5">2 1/4&quot;</text>
<text x="54.5" y="73.6">2&quot;</text>
<text x="15.6" y="88.1">15/16&quot;</text>
<text x="32.3" y="88.1">1 15/16&quot;</text>
<text x="34.6" y="113.8">1 15/16&quot;</text>
</g>
</svg>
